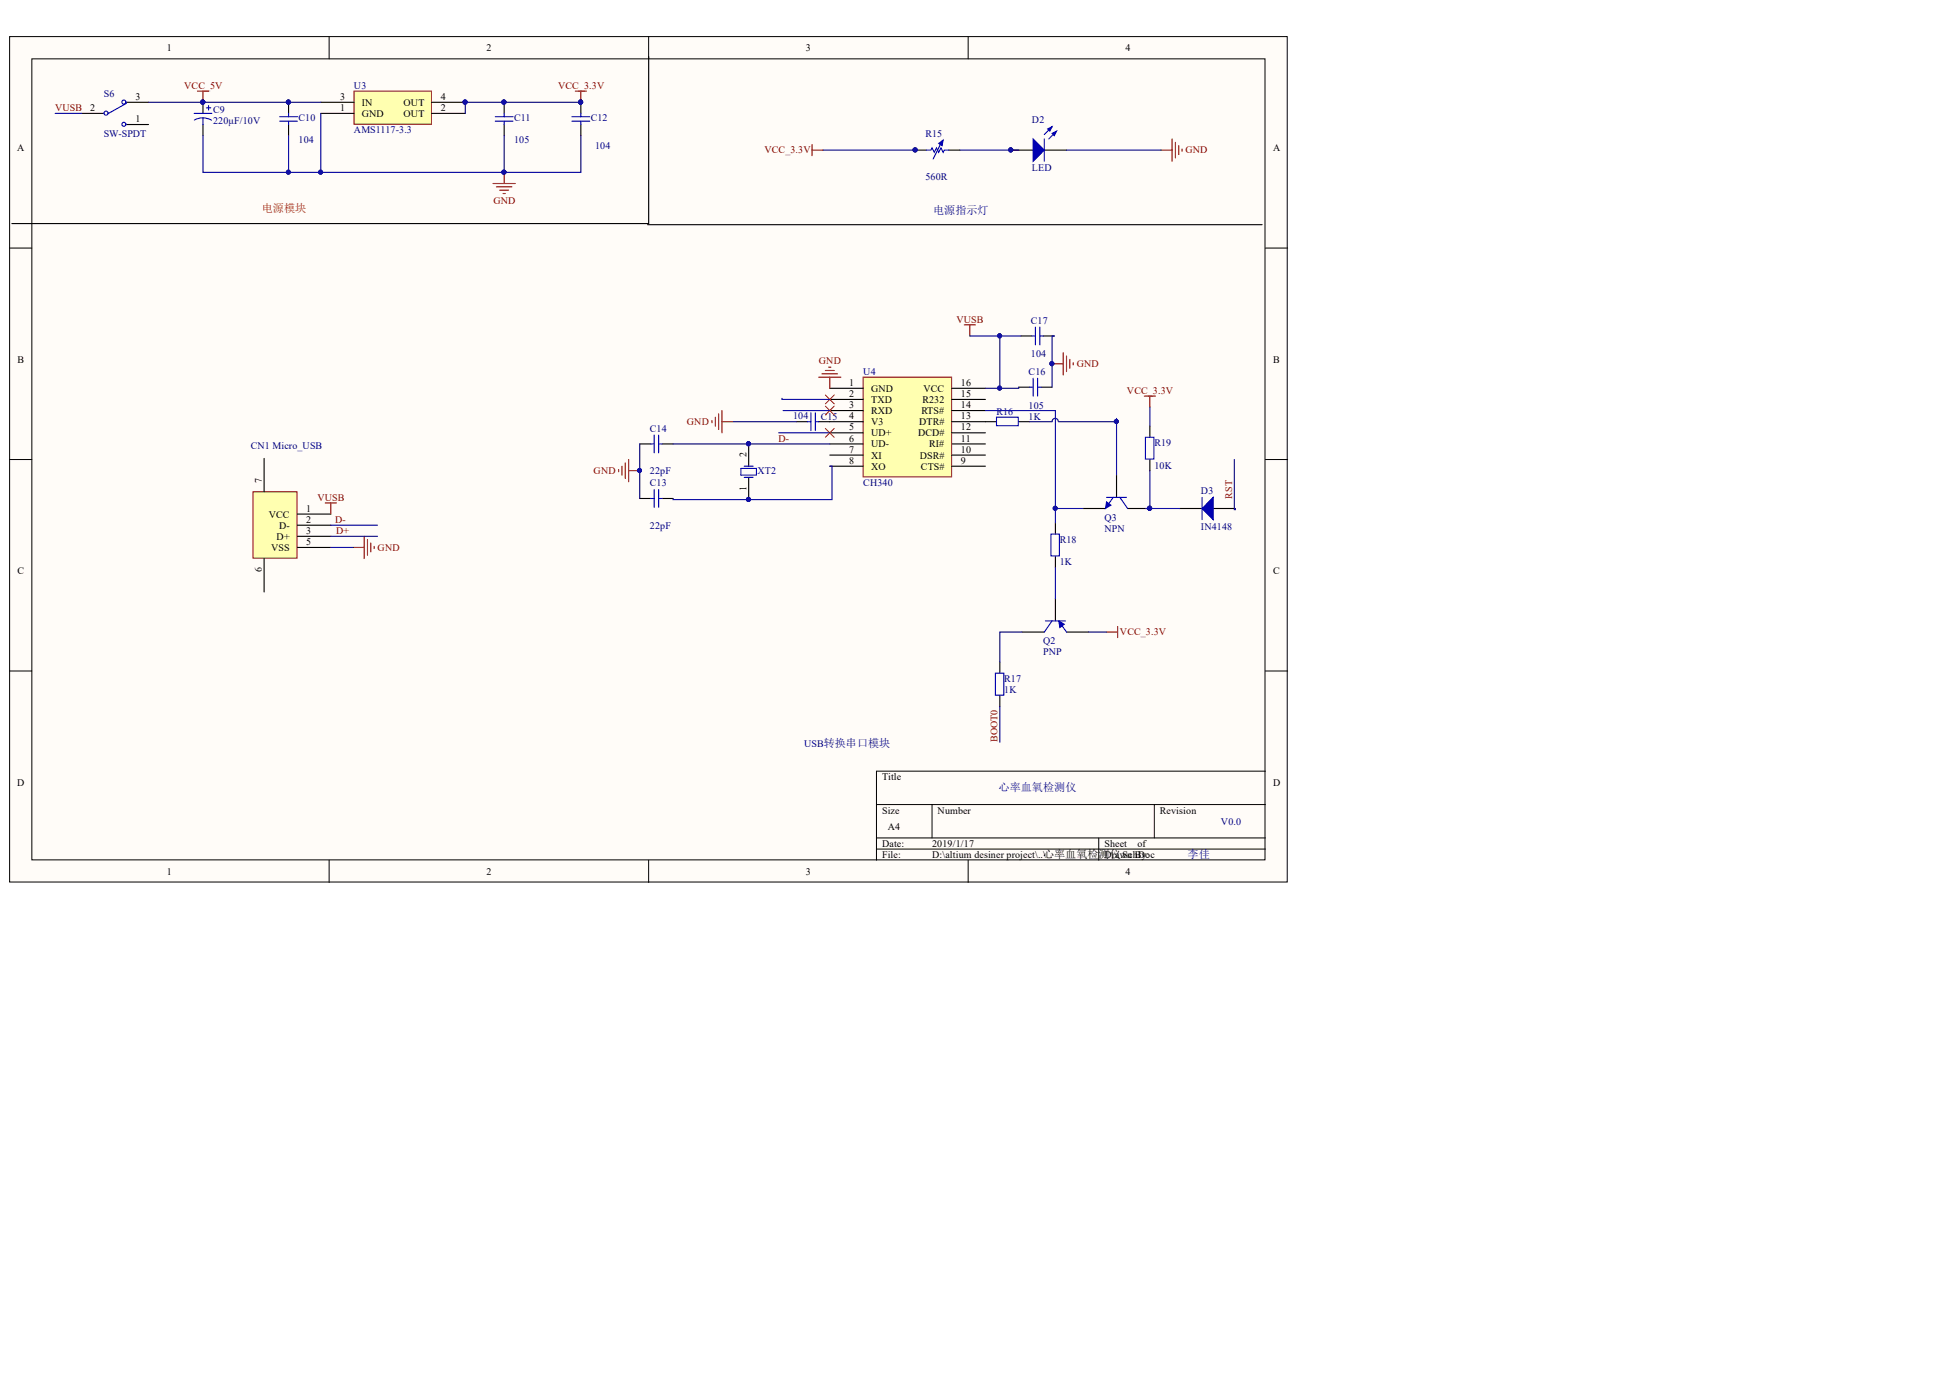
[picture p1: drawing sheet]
<svg xmlns="http://www.w3.org/2000/svg" width="445mm" height="315mm" viewBox="0 0 445 315" stroke-linecap="round" stroke-linejoin="round" font-family="sans-serif">
<g fill="#fffcf8" stroke="#000" stroke-width=".23">
<path d="M2.2 8.3h291.2v192.8h-291.2z"/>
<path d="M7.3 13.4h281.1v182.6h-281.1z"/>
</g>
<g fill="none" stroke="#000" stroke-width=".23">
<path d="M75 8.3v5.1M147.9 8.3v5.1M220.7 8.3v5.1M2.2 56.5h5.1M288.5 56.5h5M2.2 104.8h5.1M288.5 104.8h5M2.2 153h5.1M288.5 153h5M288.5 175.8h-88.7v20.3M75 196.1v5.1M147.9 196.1v5.1"/>
<path d="M199.8 183.4h88.7M199.8 191h88.7M199.8 193.6h88.7M212.5 183.4v7.6M220.7 196.1v5.1M250.5 191v5.1M263.1 183.4v7.6"/>
</g>
<g fill="none" stroke="#00f" stroke-width=".25">
<path d="M28.8 23.6l-4.1 2.2M44.2 25.8h4.1M46.3 26.9l1.2 .2 .7 .3M46.3 26.9l-1.2 .1-.8 .4M46.3 26.9v1.5M47 24.6h1M47.5 24.1v1M112.9 27.6h4.1M112.9 26.6h4.1M114.9 25.8v.8M114.9 27.6v.8"/>
<circle cx="24.2" cy="25.8" r=".46"/>
<circle cx="28.2" cy="23.3" r=".46"/>
<circle cx="28.2" cy="28.3" r=".46"/>
</g>
<path d="M18.7 25.8h5M28.8 23.3h5.1M28.8 28.4h5.1M46.3 23.3v2.5M46.3 28.4v2.5M114.9 23.3v2.5M114.9 28.4v2.5" fill="none" stroke="#000" stroke-width=".25"/>
<g fill="#000080" stroke="#000080" stroke-width=".23">
<circle cx="46.2" cy="23.3" r=".46"/>
<circle cx="114.9" cy="23.3" r=".47"/>
</g>
<path d="M80.7 20.8h17.7v7.5h-17.7z" fill="#ffffb0" stroke="#800000" stroke-width=".23"/>
<g fill="none" stroke="#000" stroke-width=".25">
<path d="M147.9 12.9v38.1h-145.2M65.8 23.3v2.5M65.8 28.4v2.5M73.1 25.8h7.6M73.1 23.3h7.6M98.5 25.8h7.6M98.5 23.3h7.6M132.4 23.3v2.5M132.4 28.4v2.5M208.7 34.2h2.5M216.3 34.2h2.5M230.5 34.2h5"/>
<path d="M238.1 34.2h5M147.6 51.2h140.1"/>
</g>
<g fill="#000080" stroke="#000080" stroke-width=".23">
<circle cx="106" cy="23.3" r=".46"/>
<circle cx="65.7" cy="23.3" r=".46"/>
<circle cx="132.4" cy="23.3" r=".46"/>
<circle cx="46.2" cy="23.3" r=".46"/>
<circle cx="208.6" cy="34.2" r=".46"/>
<circle cx="230.4" cy="34.2" r=".46"/>
</g>
<g fill="none" stroke="#00f" stroke-width=".25">
<path d="M63.8 27.6h4M63.8 26.6h4M65.8 25.8v.8M65.8 27.6v.8M130.4 27.6h4M130.4 26.6h4M132.4 25.8v.8M132.4 27.6v.8M211.2 34.2h1l.3-.5 .5 1 .5-1 .5 1 .5-1 .5 1 .3-.5h1M214.5 32.7l-1.8 3.6M238.1 31.7v5.1M239.8 28.9l-1.7 1.8"/>
<path d="M240.8 29.9l-1.7 1.8"/>
</g>
<path d="M45 20.8h2.5M46.3 20.8v2.5M131.1 20.8h2.6M132.4 20.8v2.5M185.1 33v2.5M185.1 34.2h2.5M264.7 34.2h2.5M267.2 31.7v5.1M268 32.4v3.6M268.7 33.2v2M269.5 34v.5" fill="none" stroke="#800000" stroke-width=".25"/>
<g fill="#00f" stroke="#00f" stroke-width=".25">
<path d="M214 32.7l1-.8-.3 1.3z"/>
<path d="M235.5 31.7l2.6 2.5-2.6 2.6z"/>
<path d="M239.8 30.4l1-.5-.5 1z"/>
<path d="M238.8 29.4l1-.5-.5 1z"/>
</g>
<path d="M196.8 86h20.1v22.7h-20.1z" fill="#ffffb0" stroke="#800000" stroke-width=".23"/>
<g fill="none" stroke="#000" stroke-width=".25">
<path d="M232.7 76.6h2.6M237.8 76.6h2.5M181.6 96.1h2.5M186.6 96.1h10.2M189.2 88.5h7.6M189.2 91.1h7.6M189.2 93.6h7.6M189.2 98.7h7.6M217 88.5h7.6M217 91.1h7.6M217 93.6h7.6M217 96.1h10.2"/>
<path d="M217 98.7h7.6M232.2 96.1h2.6M232.2 88.3h2.6M237.3 88.3h2.5M262.1 97.1v2.6M145.8 101.2h2.6M145.8 113.6h2.6M150.9 101.2h2.5M150.9 113.6h2.5M170.7 101.2v5.1M170.7 108.8v5.1M189.2 101.2h7.6"/>
<path d="M189.2 103.7h7.6M189.2 106.3h7.6M217 101.2h7.6M217 103.7h7.6M217 106.3h7.6M240.6 119.2v2.6M246.9 115.9h5.1M254.5 108.3v5.1M257.1 115.9h5M262.1 104.8v2.5M269 115.9h5M276.6 115.9h5"/>
<path d="M240.6 126.8v2.6M240.6 136.5v5M227.9 150.9v2.6M227.9 158.5v2.6M233 144.1h5.1M243.1 144.1h5.1"/>
</g>
<g fill="none" stroke="#00f" stroke-width=".25">
<path d="M235.3 76.6h.7M236 74.6v4M237 74.6v4M237 76.6h.8M149.1 99.2v4M150.1 99.2v4M184.1 96.1h.8M184.9 94.1v4.1M185.9 94.1v4.1M185.9 96.1h.7M227.2 95.1h4.9v1.9h-4.9zM234.8 88.3h.7"/>
<path d="M235.5 86.2v4.1M236.5 86.2v4.1M236.5 88.3h.8M261.1 99.7h1.9v5h-1.9zM148.4 101.2h.7M148.4 113.6h.7M149.1 111.6v4.1M150.1 111.6v4.1M150.1 101.2h.8M150.1 113.6h.8M168.9 106.8h3.5v1.5h-3.5zM169.7 106.3h2"/>
<path d="M169.7 108.8h2M252.2 113.4h4.6M253.8 113.4l-1.8 2.5M255.3 113.4l1.8 2.5M274 113.4v5.1M239.6 121.8h1.9v4.9h-1.9zM226.9 153.5h1.9v5h-1.9zM238.3 141.5h4.6M239.8 141.5l-1.7 2.6M241.9 142.3l1.2 1.8"/>
</g>
<g fill="#000080" stroke="#000080" stroke-width=".23">
<circle cx="262.1" cy="115.9" r=".46"/>
<circle cx="239.8" cy="82.9" r=".46"/>
<circle cx="170.6" cy="113.8" r=".46"/>
<circle cx="170.6" cy="101.1" r=".46"/>
<circle cx="145.8" cy="107.2" r=".46"/>
</g>
<g fill="#00f" stroke="#00f" stroke-width=".23">
<path d="M252.2 114.4l1.1 .8-1.3 .7z"/>
<path d="M241.3 141.5l1.3 .8-1 .8z"/>
</g>
<g fill="none" stroke="#800000" stroke-width=".25">
<path d="M219.8 74.1h2.5M221.1 74.1v2.5M162.3 95.9v.5M163.1 95.1v2M163.8 94.4v3.5M164.6 93.6v5.1M164.6 96.1h2.5M186.6 86h5.1M187.4 85.2h3.5M188.1 84.5h2.1M188.9 83.7h.5M189.2 86v2.5"/>
<path d="M239.8 82.9h2.6M242.4 80.4v5.1M243.1 81.2v3.5M243.9 81.9v2M244.6 82.7v.5M260.9 90.3h2.5M262.1 90.3v2.5M141 107v.5M141.8 106.3v2M142.5 105.5v3.6M143.3 104.8v5M143.3 107.3h2.5"/>
<path d="M252.2 144.1h2.6M254.8 142.8v2.5"/>
</g>
<path d="M276.6 113.4v5.1l-2.6-2.6z" fill="#00f" stroke="#00f" stroke-width=".25"/>
<path d="M57.7 112.1h10v15.1h-10z" fill="#ffffb0" stroke="#800000" stroke-width=".23"/>
<path d="M60.2 104.5v7.6M67.8 119.7h7.6M67.8 117.2h7.6M60.2 127.3v7.6M67.8 124.8h7.6M67.8 122.3h7.6" fill="none" stroke="#000" stroke-width=".25"/>
<path d="M114.9 39.3v2.5M112.4 41.8h5.1M113.2 42.6h3.5M113.9 43.4h2M114.7 44.1h.5M74.1 114.6h2.6M75.4 114.6v2.6M80.5 124.8h2.5M83 122.3v5M83.8 123v3.6M84.5 123.8v2M85.3 124.5v.5" fill="none" stroke="#800000" stroke-width=".25"/>
<g fill="#000080" stroke="#000080" stroke-width=".23">
<circle cx="114.9" cy="39.2" r=".46"/>
<circle cx="46.2" cy="23.3" r=".46"/>
<circle cx="65.7" cy="23.3" r=".46"/>
<circle cx="65.7" cy="39.2" r=".46"/>
<circle cx="73.1" cy="39.2" r=".46"/>
<circle cx="106" cy="23.3" r=".46"/>
<circle cx="114.9" cy="23.3" r=".47"/>
<circle cx="132.4" cy="23.3" r=".46"/>
<circle cx="208.6" cy="34.2" r=".46"/>
<circle cx="230.4" cy="34.2" r=".46"/>
<circle cx="240.5" cy="115.9" r=".46"/>
<circle cx="262.1" cy="115.9" r=".46"/>
<circle cx="227.9" cy="88.5" r=".46"/>
<circle cx="227.9" cy="76.6" r=".46"/>
<circle cx="239.8" cy="82.9" r=".46"/>
<circle cx="170.6" cy="113.8" r=".46"/>
<circle cx="170.6" cy="101.1" r=".46"/>
<circle cx="145.8" cy="107.2" r=".46"/>
<circle cx="254.5" cy="96.1" r=".46"/>
</g>
<path d="M188.1 90l2.1 2.1M188.1 92.6l2.1 2M188.1 97.6l2.1 2.1M190.2 90l-2.1 2.1M190.2 92.6l-2.1 2M190.2 97.6l-2.1 2.1" fill="none" stroke="#f00" stroke-width=".23"/>
<g fill="none" stroke="#000080" stroke-width=".25">
<path d="M12.6 25.8h6.1M33.9 23.3h39.2M46.3 30.9v8.4h86.1v-8.4M65.8 30.9v8.4M73.1 25.8v13.5M114.9 30.9v8.4M132.4 23.3h-26.3v2.5M187.6 34.2h21.3M218.8 34.2h13.4M243.1 34.2h21.6M221.1 76.6h11.6M227.9 76.6v11.9"/>
<path d="M240.3 76.6h-.5v11.7M167.1 96.1h14.5M177.5 98.7h11.7M178.3 90.8v.3h10.9M178.5 93.6h10.7M224.6 93.6h16v22.3h6.3M232.2 88.3v.2h-7.6M241.2 96.1a.71 .71 0 0 0-.7-.7 .71 .71 0 0 0-.7 .7h-5M254.5 95.4v.7h-13.2M254.5 96.1v12.2M262.1 92.8v4.3M75.4 119.7h10.6"/>
<path d="M145.8 101.2v12.4M153.4 101.2h35.8M189.2 106.3h.5v7.6h-36.3v-.3M240.6 115.9v3.3M262.1 107.3v8.6h-1M262.1 115.9h6.9M281.4 104.8v11.4h.2v-.3M75.4 122.3h10.6M75.4 124.8h5.1M240.6 129.4v7.1M233 144.1h-5.1v6.8M248.2 144.1h4"/>
<path d="M227.9 161.1v8.1"/>
</g>
<text font-size="2.5" fill="#f00" x="59.7" y="48.2">电源模块</text>
<g font-size="2.5" fill="#000080">
<text x="212.7" y="48.7">电源指示灯</text>
<text x="227.7" y="180.4">心率血氧检测仪</text>
<text x="270.7" y="195.6">李佳</text>
</g>
<g font-size="2.3">
<text x="38" y="11.7">1</text>
<text x="110.9" y="11.7">2</text>
<text x="183.7" y="11.7">3</text>
<text x="256.6" y="11.7">4</text>
<text x="30.9" y="22.8">3</text>
<text x="77.6" y="22.8">3</text>
<text x="100.5" y="22.8">4</text>
<text x="20.6" y="25.3">2</text>
<text x="30.9" y="27.9">1</text>
<text x="77.6" y="25.3">1</text>
<text x="82.5" y="26.6">GND</text>
<text x="82.5" y="24.1">IN</text>
<text x="92" y="24.1">OUT</text>
<text x="92" y="26.6">OUT</text>
<text x="100.5" y="25.3">2</text>
<text x="3.9" y="34.5">A</text>
<text x="290.2" y="34.5">A</text>
<text x="4" y="82.7">B</text>
<text x="290.2" y="82.7">B</text>
<text x="193.6" y="88">1</text>
<text x="198.6" y="89.3">GND</text>
<text x="210.5" y="89.3">VCC</text>
<text x="219.1" y="88">16</text>
<text x="193.6" y="90.5">2</text>
<text x="193.6" y="93.1">3</text>
<text x="193.6" y="95.6">4</text>
<text x="198.6" y="91.8">TXD</text>
<text x="198.6" y="94.3">RXD</text>
<text x="210" y="94.3">RTS#</text>
<text x="210.3" y="91.8">R232</text>
<text x="219.1" y="95.6">13</text>
<text x="219.1" y="93.1">14</text>
<text x="219.1" y="90.5">15</text>
<text x="193.6" y="98.1">5</text>
<text x="193.6" y="100.7">6</text>
<text x="198.6" y="96.9">V3</text>
<text x="198.6" y="99.4">UD+</text>
<text x="198.6" y="101.9">UD-</text>
<text x="209.3" y="99.4">DCD#</text>
<text x="209.5" y="96.9">DTR#</text>
<text x="211.8" y="101.9">RI#</text>
<text x="219.1" y="100.7">11</text>
<text x="219.1" y="98.1">12</text>
<text x="170.1" y="104.2" transform="rotate(-90 170.1 104.2)">2</text>
<text x="193.6" y="103.3">7</text>
<text x="193.6" y="105.8">8</text>
<text x="198.6" y="104.6">XI</text>
<text x="198.6" y="107.1">XO</text>
<text x="209.7" y="104.6">DSR#</text>
<text x="209.9" y="107.1">CTS#</text>
<text x="219.1" y="105.8">9</text>
<text x="219.1" y="103.3">10</text>
<text x="59.7" y="110" transform="rotate(-90 59.7 110)">7</text>
<text x="170.1" y="112" transform="rotate(-90 170.1 112)">1</text>
<text x="61.3" y="118">VCC</text>
<text x="69.8" y="119.2">2</text>
<text x="69.8" y="116.7">1</text>
<text x="61.8" y="125.6">VSS</text>
<text x="63.1" y="123">D+</text>
<text x="63.7" y="120.5">D-</text>
<text x="69.8" y="124.3">5</text>
<text x="69.8" y="121.8">3</text>
<text x="4" y="130.9">C</text>
<text x="59.7" y="130.5" transform="rotate(-90 59.7 130.5)">6</text>
<text x="290.2" y="130.9">C</text>
<text x="3.9" y="179.1">D</text>
<text x="201.1" y="177.9">Title</text>
<text x="290.2" y="179.1">D</text>
<text x="201.1" y="185.5">Size</text>
<text x="213.7" y="185.5">Number</text>
<text x="264.4" y="185.5">Revision</text>
<text x="202.4" y="189.3">A4</text>
<text x="201.1" y="193.1">Date:</text>
<text x="201.1" y="195.6">File:</text>
<text x="212.5" y="193.1">2019/1/17</text>
<text x="212.5" y="195.6">D:\altium desiner project\..\心率血氧检测仪.SchDoc</text>
<text x="251.8" y="193.1">Sheet</text>
<text x="251.8" y="195.6">Drawn By:</text>
<text x="259.3" y="193.1">of</text>
<text x="38" y="199.4">1</text>
<text x="110.9" y="199.4">2</text>
<text x="183.7" y="199.4">3</text>
<text x="256.6" y="199.4">4</text>
</g>
<g font-size="2.3" fill="#000080">
<text x="23.7" y="22">S6</text>
<text x="80.7" y="20.3">U3</text>
<text x="48.6" y="28.4">220μF/10V</text>
<text x="48.6" y="25.8">C9</text>
<text x="68" y="27.6">C10</text>
<text x="117.2" y="27.6">C11</text>
<text x="134.7" y="27.6">C12</text>
<text x="235.2" y="28.1">D2</text>
<text x="23.7" y="31.2">SW-SPDT</text>
<text x="68" y="32.7">104</text>
<text x="80.7" y="30.4">AMS1117-3.3</text>
<text x="117.2" y="32.7">105</text>
<text x="135.7" y="33.9">104</text>
<text x="211" y="31.2">R15</text>
<text x="211" y="41">560R</text>
<text x="235.2" y="39">LED</text>
<text x="235" y="73.8">C17</text>
<text x="235" y="81.4">104</text>
<text x="196.8" y="85.5">U4</text>
<text x="234.5" y="85.5">C16</text>
<text x="180.8" y="95.6">104</text>
<text x="187.1" y="95.9">C15</text>
<text x="227.1" y="94.6">R16</text>
<text x="234.5" y="95.9">1K</text>
<text x="234.5" y="93.3">105</text>
<text x="148.1" y="98.4">C14</text>
<text x="263.1" y="101.7">R19</text>
<text x="57.2" y="102.4">CN1 Micro_USB</text>
<text x="263.1" y="106.8">10K</text>
<text x="148.1" y="108.1">22pF</text>
<text x="148.1" y="110.9">C13</text>
<text x="172.7" y="108.1">XT2</text>
<text x="196.8" y="110.9">CH340</text>
<text x="273.8" y="112.7">D3</text>
<text x="251.8" y="118.7">Q3</text>
<text x="148.1" y="120.5">22pF</text>
<text x="241.6" y="123.8">R18</text>
<text x="251.8" y="121.3">NPN</text>
<text x="273.8" y="120.8">IN4148</text>
<text x="241.6" y="128.9">1K</text>
<text x="237.8" y="146.9">Q2</text>
<text x="237.8" y="149.4">PNP</text>
<text x="228.9" y="155.5">R17</text>
<text x="228.9" y="158">1K</text>
<text x="183.3" y="170.3">USB转换串口模块</text>
<text x="278.3" y="188">V0.0</text>
</g>
<g font-size="2.3" fill="#800000">
<text x="42" y="20.3">VCC_5V</text>
<text x="127.2" y="20.3">VCC_3.3V</text>
<text x="12.6" y="25.3">VUSB</text>
<text x="174.3" y="35">VCC_3.3V</text>
<text x="270.2" y="35">GND</text>
<text x="112.5" y="46.4">GND</text>
<text x="218" y="73.6">VUSB</text>
<text x="186.7" y="82.9">GND</text>
<text x="245.4" y="83.7">GND</text>
<text x="256.9" y="89.8">VCC_3.3V</text>
<text x="156.6" y="96.9">GND</text>
<text x="177.5" y="100.7">D-</text>
<text x="135.3" y="108.1">GND</text>
<text x="280.9" y="113.7" transform="rotate(-90 280.9 113.7)">RST</text>
<text x="72.3" y="114.2">VUSB</text>
<text x="76.4" y="119.2">D-</text>
<text x="76.6" y="121.8">D+</text>
<text x="86.1" y="125.6">GND</text>
<text x="255.3" y="144.8">VCC_3.3V</text>
<text x="227.4" y="169.2" transform="rotate(-90 227.4 169.2)">BOOT0</text>
</g>
</svg>
